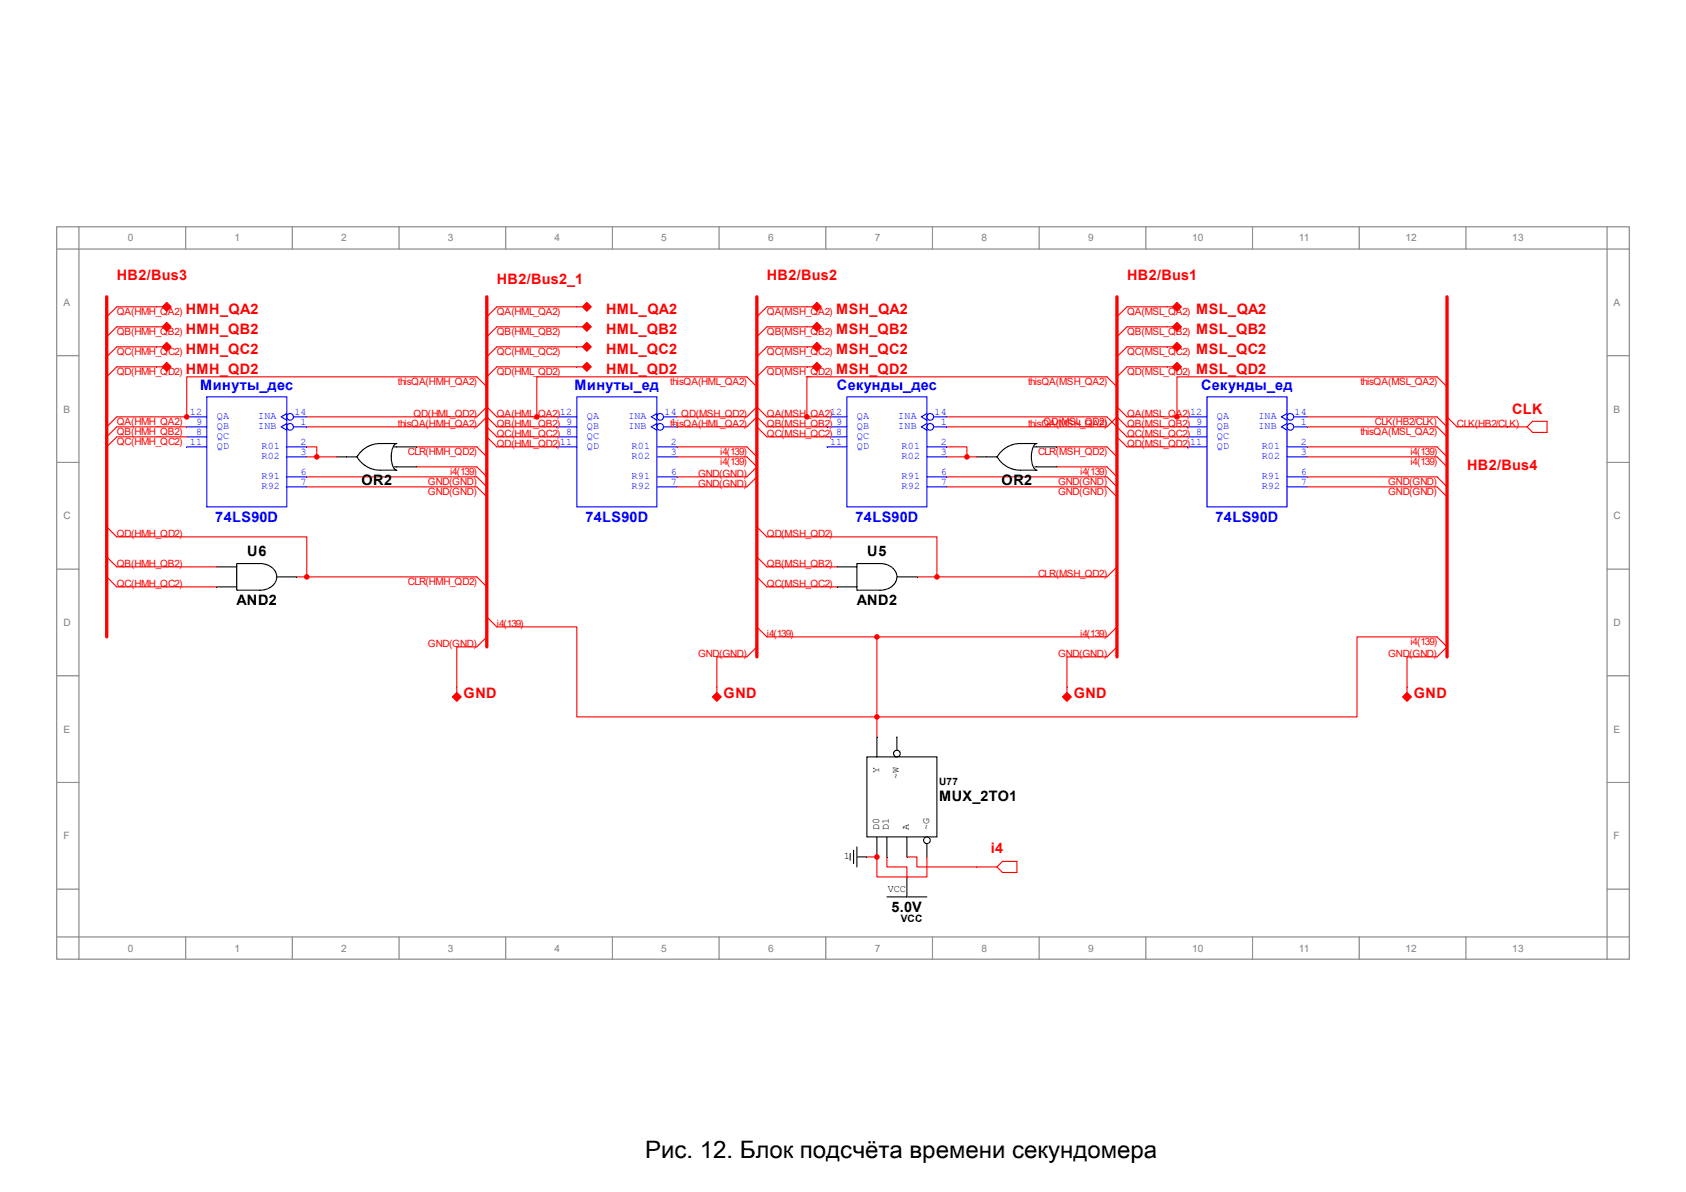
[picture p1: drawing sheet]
<svg xmlns="http://www.w3.org/2000/svg" width="297mm" height="210mm" viewBox="0 0 297 210" stroke-linecap="round" stroke-linejoin="round" font-family="sans-serif">
<g fill="none" stroke="#808080" stroke-width=".2">
<path d="M10 40h277v129h-277zM13.9 40v129M32.7 40v3.9M51.5 40v3.9M70.3 40v3.9M89.1 40v3.9M107.9 40v3.9M126.7 40v3.9M145.5 40v3.9M164.3 40v3.9M183.1 40v3.9M201.9 40v3.9"/>
<path d="M220.6 40v3.9M239.4 40v3.9M258.2 40v3.9M283.1 40v129M10 43.9h277M10 62.7h3.9M283.1 62.7h3.9M10 81.5h3.9M283.1 81.5h3.9M10 100.3h3.9M10 119.1h3.9M283.1 100.3h3.9"/>
<path d="M283.1 119.1h3.9M10 137.9h3.9M283.1 137.9h3.9M10 156.7h3.9M283.1 156.7h3.9M10 165.1h277M32.7 165.1v3.9M51.5 165.1v3.9M70.3 165.1v3.9M89.1 165.1v3.9M107.9 165.1v3.9M126.7 165.1v3.9"/>
<path d="M145.5 165.1v3.9M164.3 165.1v3.9M183.1 165.1v3.9M201.9 165.1v3.9M220.6 165.1v3.9M239.4 165.1v3.9M258.2 165.1v3.9"/>
</g>
<path d="M212.6 69.9h14.1v19.4h-14.1z" fill="none" stroke="#00f" stroke-width=".2"/>
<path d="M209.1 73.4h3.5" fill="none" stroke="#00f" stroke-width=".2"/>
<path d="M209.1 75.2h3.5" fill="none" stroke="#00f" stroke-width=".2"/>
<path d="M209.1 78.7h3.5" fill="none" stroke="#00f" stroke-width=".2"/>
<path d="M209.1 77h3.5" fill="none" stroke="#00f" stroke-width=".2"/>
<g fill="none" stroke="#00f" stroke-width=".2">
<path d="M226.7 74.6l-1 .6 1 .6M227.9 75.2h2.3"/>
<circle cx="227.3" cy="75.2" r=".59"/>
</g>
<path d="M226.7 84h3.5" fill="none" stroke="#00f" stroke-width=".2"/>
<path d="M226.7 85.8h3.5" fill="none" stroke="#00f" stroke-width=".2"/>
<path d="M226.7 78.7h3.5" fill="none" stroke="#00f" stroke-width=".2"/>
<g fill="none" stroke="#00f" stroke-width=".2">
<path d="M226.7 72.9l-1 .5 1 .6M227.9 73.4h2.3"/>
<circle cx="227.3" cy="73.4" r=".59"/>
</g>
<path d="M101.6 69.9h14.1v19.4h-14.1zM226.7 80.5h3.5" fill="none" stroke="#00f" stroke-width=".2"/>
<path d="M98.1 73.4h3.5" fill="none" stroke="#00f" stroke-width=".2"/>
<path d="M98.1 75.2h3.5" fill="none" stroke="#00f" stroke-width=".2"/>
<path d="M98.1 78.7h3.5" fill="none" stroke="#00f" stroke-width=".2"/>
<path d="M98.1 77h3.5" fill="none" stroke="#00f" stroke-width=".2"/>
<g fill="none" stroke="#00f" stroke-width=".2">
<path d="M115.7 74.6l-1 .6 1 .6M116.9 75.2h2.3"/>
<circle cx="116.3" cy="75.2" r=".59"/>
</g>
<path d="M115.7 84h3.5" fill="none" stroke="#00f" stroke-width=".2"/>
<path d="M115.7 85.8h3.5" fill="none" stroke="#00f" stroke-width=".2"/>
<path d="M115.7 78.7h3.5" fill="none" stroke="#00f" stroke-width=".2"/>
<g fill="none" stroke="#00f" stroke-width=".2">
<path d="M115.7 72.9l-1 .5 1 .6M116.9 73.4h2.3"/>
<circle cx="116.3" cy="73.4" r=".59"/>
</g>
<path d="M115.7 80.5h3.5" fill="none" stroke="#00f" stroke-width=".2"/>
<path d="M126.3 122l.8 .8-.8 .8-.8-.8z" fill-rule="evenodd" fill="#f00" stroke="#f00" stroke-width=".2"/>
<path d="M125.7 122.8l.6-.6 .6 .6-.6 .6z" fill="none" stroke="#f00" stroke-width=".2"/>
<path d="M126.3 122.6l.2 .2-.2 .2-.2-.2z" fill="none" stroke="#f00" stroke-width=".18"/>
<path d="M126.3 121v1M187.4 122.8l.6-.6 .5 .6-.5 .6z" fill="none" stroke="#f00" stroke-width=".2"/>
<path d="M187.2 122.8l.8-.8 .7 .8-.7 .8z" fill-rule="evenodd" fill="#f00" stroke="#f00" stroke-width=".2"/>
<path d="M188 122.6l.2 .2-.2 .2-.2-.2z" fill="none" stroke="#f00" stroke-width=".18"/>
<path d="M79.9 122.8l.6-.6 .6 .6-.6 .6zM188 121v1" fill="none" stroke="#f00" stroke-width=".2"/>
<path d="M79.7 122.8l.8-.8 .8 .8-.8 .8z" fill-rule="evenodd" fill="#f00" stroke="#f00" stroke-width=".2"/>
<path d="M80.3 122.8l.2-.2 .2 .2-.2 .2z" fill="none" stroke="#f00" stroke-width=".18"/>
<path d="M270 74.2h2.5v2h-2.5l-1-1zM80.5 121v1" fill="none" stroke="#f00" stroke-width=".2"/>
<g fill="none" stroke="#f00" stroke-width=".2">
<path d="M206.8 54.1l.5-.6 .6 .6-.6 .5zM196.8 71.7l1.7 1.7M196.8 73.4l1.7 1.8M196.8 75.2l1.7 1.8M265.5 75.2h3.5M133.3 98.1l1.8 1.8h12.3M133.3 82.3l-1.7 1.7h-12.4M133.3 84l-1.7 1.8h-12.4M196.8 99.9l-1.8 1.7M84 101.6l1.8 1.8M85.8 112.2l-1.8 1.8h-3.5v7M133.3 114l-1.7 1.7h-5.3v5.3"/>
<path d="M133.3 101.6l1.8 1.8h12.3M196.8 114l-1.8 1.7h-7v5.3"/>
</g>
<path d="M38.2 99.9h3.5M41.7 99.3h4.1a2.54 2.54 0 0 1 2.9 2.9 2.88 2.88 0 0 1-2.9 1.8h-4.1zM147.4 99.9h3.6M151 99.3h4.1a2.54 2.54 0 0 1 2.8 2.9 2.88 2.88 0 0 1-2.8 1.8h-4.1zM38.2 103.4h3.5M48.8 101.6h3.5M147.4 103.4h3.6M158 101.6h3.5" fill="none" stroke="#000" stroke-width=".2"/>
<path d="M85.8 52.3v61.7M133.3 52.3v63.4M196.8 52.3v63.4" fill="none" stroke="#f00" stroke-width=".59"/>
<path d="M206.6 54.1l.7-.8 .8 .8-.8 .7z" fill-rule="evenodd" fill="#f00" stroke="#f00" stroke-width=".2"/>
<path d="M207.3 53.9l.2 .2-.2 .2-.2-.2z" fill="none" stroke="#f00" stroke-width=".18"/>
<path d="M206.6 54.1h-8.1l-1.7 1.7M206.8 57.6l.5-.6 .6 .6-.6 .6z" fill="none" stroke="#f00" stroke-width=".2"/>
<path d="M206.6 57.6l.7-.8 .8 .8-.8 .8z" fill-rule="evenodd" fill="#f00" stroke="#f00" stroke-width=".2"/>
<path d="M207.3 57.4l.2 .2-.2 .2-.2-.2z" fill="none" stroke="#f00" stroke-width=".18"/>
<path d="M206.6 57.6h-8.1l-1.7 1.7M206.8 61.1l.5-.6 .6 .6-.6 .6z" fill="none" stroke="#f00" stroke-width=".2"/>
<path d="M206.6 61.1l.7-.8 .8 .8-.8 .8z" fill-rule="evenodd" fill="#f00" stroke="#f00" stroke-width=".2"/>
<path d="M207.3 60.9l.2 .2-.2 .2-.2-.2z" fill="none" stroke="#f00" stroke-width=".18"/>
<path d="M205.6 61.1h1M206.8 64.6l.5-.6 .6 .6-.6 .6z" fill="none" stroke="#f00" stroke-width=".2"/>
<path d="M206.6 64.6l.7-.8 .8 .8-.8 .8z" fill-rule="evenodd" fill="#f00" stroke="#f00" stroke-width=".2"/>
<path d="M207.3 64.4l.2 .2-.2 .2-.2-.2z" fill="none" stroke="#f00" stroke-width=".18"/>
<path d="M143.3 54.1l.6-.6 .6 .6-.6 .5zM205.6 61.1h-7.1l-1.7 1.8M206.6 64.6h-8.1l-1.7 1.8" fill="none" stroke="#f00" stroke-width=".2"/>
<path d="M143.1 54.1l.8-.8 .8 .8-.8 .7z" fill-rule="evenodd" fill="#f00" stroke="#f00" stroke-width=".2"/>
<path d="M143.9 53.9l.2 .2-.2 .2-.2-.2z" fill="none" stroke="#f00" stroke-width=".18"/>
<path d="M142.1 54.1h1M143.3 57.6l.6-.6 .6 .6-.6 .6z" fill="none" stroke="#f00" stroke-width=".2"/>
<path d="M143.1 57.6l.8-.8 .8 .8-.8 .8z" fill-rule="evenodd" fill="#f00" stroke="#f00" stroke-width=".2"/>
<path d="M143.9 57.4l.2 .2-.2 .2-.2-.2z" fill="none" stroke="#f00" stroke-width=".18"/>
<path d="M142.1 57.6h1M143.3 61.1l.6-.6 .6 .6-.6 .6z" fill="none" stroke="#f00" stroke-width=".2"/>
<path d="M143.1 61.1l.8-.8 .8 .8-.8 .8z" fill-rule="evenodd" fill="#f00" stroke="#f00" stroke-width=".2"/>
<path d="M143.9 60.9l.2 .2-.2 .2-.2-.2z" fill="none" stroke="#f00" stroke-width=".18"/>
<path d="M142.1 61.1h1M143.3 64.6l.6-.6 .6 .6-.6 .6z" fill="none" stroke="#f00" stroke-width=".2"/>
<path d="M143.1 64.6l.8-.8 .8 .8-.8 .8z" fill-rule="evenodd" fill="#f00" stroke="#f00" stroke-width=".2"/>
<path d="M143.9 64.4l.2 .2-.2 .2-.2-.2z" fill="none" stroke="#f00" stroke-width=".18"/>
<path d="M102.8 54.1l.6-.6 .6 .6-.6 .5zM142.1 54.1h-7l-1.8 1.7M142.1 57.6h-7l-1.8 1.7M85.8 71.7l1.7 1.7M85.8 73.4l1.7 1.8M85.8 75.2l1.7 1.8M142.1 61.1h-7l-1.8 1.8M143.1 64.6h-8l-1.8 1.8" fill="none" stroke="#f00" stroke-width=".2"/>
<path d="M103.4 53.3l.8 .8-.8 .7-.8-.7z" fill-rule="evenodd" fill="#f00" stroke="#f00" stroke-width=".2"/>
<path d="M103.4 53.9l.2 .2-.2 .2-.2-.2z" fill="none" stroke="#f00" stroke-width=".18"/>
<path d="M101.6 54.1h1M102.8 57.6l.6-.6 .6 .6-.6 .6z" fill="none" stroke="#f00" stroke-width=".2"/>
<path d="M103.4 56.8l.8 .8-.8 .8-.8-.8z" fill-rule="evenodd" fill="#f00" stroke="#f00" stroke-width=".2"/>
<path d="M103.4 57.4l.2 .2-.2 .2-.2-.2z" fill="none" stroke="#f00" stroke-width=".18"/>
<path d="M101.6 57.6h1M102.8 61.1l.6-.6 .6 .6-.6 .6z" fill="none" stroke="#f00" stroke-width=".2"/>
<path d="M103.4 60.3l.8 .8-.8 .8-.8-.8z" fill-rule="evenodd" fill="#f00" stroke="#f00" stroke-width=".2"/>
<path d="M103.4 60.9l.2 .2-.2 .2-.2-.2z" fill="none" stroke="#f00" stroke-width=".18"/>
<path d="M101.6 61.1h1M102.8 64.6l.6-.6 .6 .6-.6 .6z" fill="none" stroke="#f00" stroke-width=".2"/>
<path d="M102.6 64.6l.8-.8 .8 .8-.8 .8z" fill-rule="evenodd" fill="#f00" stroke="#f00" stroke-width=".2"/>
<path d="M103.4 64.4l.2 .2-.2 .2-.2-.2z" fill="none" stroke="#f00" stroke-width=".18"/>
<path d="M29.4 53.5l.6 .6-.6 .5-.6-.5zM101.6 54.1h-14.1l-1.7 1.7M101.6 57.6h-14.1l-1.7 1.7M101.6 61.1h-14.1l-1.7 1.8M102.6 64.6h-15.1l-1.7 1.8M18.8 98.1l1.8 1.8h17.6M18.8 101.6l1.8 1.8h17.6" fill="none" stroke="#f00" stroke-width=".2"/>
<path d="M18.8 52.3v59.9" fill="none" stroke="#f00" stroke-width=".59"/>
<path d="M29.4 53.3l.8 .8-.8 .7-.8-.7z" fill-rule="evenodd" fill="#f00" stroke="#f00" stroke-width=".2"/>
<path d="M29.4 53.9l.2 .2-.2 .2-.2-.2z" fill="none" stroke="#f00" stroke-width=".18"/>
<path d="M27.6 54.1h1M29.4 57l.6 .6-.6 .6-.6-.6z" fill="none" stroke="#f00" stroke-width=".2"/>
<path d="M29.4 56.8l.8 .8-.8 .8-.8-.8z" fill-rule="evenodd" fill="#f00" stroke="#f00" stroke-width=".2"/>
<path d="M29.4 57.4l.2 .2-.2 .2-.2-.2z" fill="none" stroke="#f00" stroke-width=".18"/>
<path d="M27.6 57.6h1M29.4 60.5l.6 .6-.6 .6-.6-.6z" fill="none" stroke="#f00" stroke-width=".2"/>
<path d="M29.4 60.3l.8 .8-.8 .8-.8-.8z" fill-rule="evenodd" fill="#f00" stroke="#f00" stroke-width=".2"/>
<path d="M29.4 60.9l.2 .2-.2 .2-.2-.2z" fill="none" stroke="#f00" stroke-width=".18"/>
<path d="M27.6 61.1h1M29.4 64l.6 .6-.6 .6-.6-.6z" fill="none" stroke="#f00" stroke-width=".2"/>
<path d="M28.6 64.6l.8-.8 .8 .8-.8 .8z" fill-rule="evenodd" fill="#f00" stroke="#f00" stroke-width=".2"/>
<path d="M29.4 64.4l.2 .2-.2 .2-.2-.2z" fill="none" stroke="#f00" stroke-width=".18"/>
<path d="M27.6 54.1h-7l-1.8 1.7M27.6 57.6h-7l-1.8 1.7M27.6 61.1h-7l-1.8 1.8M28.6 64.6h-8l-1.8 1.8" fill="none" stroke="#f00" stroke-width=".2"/>
<path d="M254.9 52.3v63.4" fill="none" stroke="#f00" stroke-width=".59"/>
<path d="M149.2 69.9h14.1v19.4h-14.1z" fill="none" stroke="#00f" stroke-width=".2"/>
<path d="M145.7 73.4h3.5" fill="none" stroke="#00f" stroke-width=".2"/>
<path d="M145.7 75.2h3.5" fill="none" stroke="#00f" stroke-width=".2"/>
<path d="M145.7 78.7h3.5" fill="none" stroke="#00f" stroke-width=".2"/>
<path d="M145.7 77h3.5" fill="none" stroke="#00f" stroke-width=".2"/>
<g fill="none" stroke="#00f" stroke-width=".2">
<path d="M163.3 74.6l-1 .6 1 .6M164.5 75.2h2.3"/>
<circle cx="163.9" cy="75.2" r=".59"/>
</g>
<path d="M163.3 84h3.5" fill="none" stroke="#00f" stroke-width=".2"/>
<path d="M163.3 85.8h3.5" fill="none" stroke="#00f" stroke-width=".2"/>
<path d="M163.3 78.7h3.5" fill="none" stroke="#00f" stroke-width=".2"/>
<g fill="none" stroke="#00f" stroke-width=".2">
<path d="M163.3 72.9l-1 .5 1 .6M164.5 73.4h2.3"/>
<circle cx="163.9" cy="73.4" r=".59"/>
</g>
<path d="M163.3 80.5h3.5" fill="none" stroke="#00f" stroke-width=".2"/>
<path d="M247.1 122.8l.8-.8 .7 .8-.7 .8z" fill-rule="evenodd" fill="#f00" stroke="#f00" stroke-width=".2"/>
<path d="M247.9 122.2l.6 .6-.6 .6-.6-.6z" fill="none" stroke="#f00" stroke-width=".2"/>
<path d="M247.9 122.6l.2 .2-.2 .2-.2-.2z" fill="none" stroke="#f00" stroke-width=".18"/>
<g fill="none" stroke="#f00" stroke-width=".2">
<path d="M85.8 77l1.7 1.7M119.2 75.2h12.4l1.7-1.8 1.8 1.8h10.6M119.2 73.4h12.4l1.7-1.7 1.8 1.7h10.6M133.3 75.2l1.8 1.8h10.6M196.8 68.2l-1.8-1.8h-52.9v7M196.8 77l1.7 1.7h10.6M198.5 75.2h10.6M198.5 77h10.6M198.5 73.4h10.6M254.9 68.2l-1.7-1.8h-45.9v7M254.9 73.4l1.8 1.8h8.8M166.8 84h28.2l1.8 1.8"/>
<path d="M166.8 85.8h28.2l1.8 1.7M230.2 84h23l1.7 1.8M230.2 85.8h23l1.7 1.7M254.9 114l-1.7 1.7h-5.3v6.3"/>
</g>
<g fill="#f00" stroke="#f00" stroke-width=".2">
<circle cx="207.3" cy="73.4" r=".39"/>
<circle cx="142.1" cy="73.4" r=".39"/>
</g>
<path d="M36.4 69.9h14.1v19.4h-14.1z" fill="none" stroke="#00f" stroke-width=".2"/>
<path d="M32.9 73.4h3.5" fill="none" stroke="#00f" stroke-width=".2"/>
<path d="M32.9 75.2h3.5" fill="none" stroke="#00f" stroke-width=".2"/>
<path d="M32.9 78.7h3.5" fill="none" stroke="#00f" stroke-width=".2"/>
<path d="M32.9 77h3.5" fill="none" stroke="#00f" stroke-width=".2"/>
<g fill="none" stroke="#00f" stroke-width=".2">
<path d="M50.5 74.6l-1 .6 1 .6M51.7 75.2h2.3"/>
<circle cx="51.1" cy="75.2" r=".59"/>
</g>
<path d="M50.5 84h3.5" fill="none" stroke="#00f" stroke-width=".2"/>
<path d="M50.5 85.8h3.5" fill="none" stroke="#00f" stroke-width=".2"/>
<path d="M50.5 78.7h3.5" fill="none" stroke="#00f" stroke-width=".2"/>
<g fill="none" stroke="#00f" stroke-width=".2">
<path d="M50.5 72.9l-1 .5 1 .6M51.7 73.4h2.3"/>
<circle cx="51.1" cy="73.4" r=".59"/>
</g>
<path d="M50.5 80.5h3.5" fill="none" stroke="#00f" stroke-width=".2"/>
<g fill="none" stroke="#f00" stroke-width=".2">
<path d="M32.9 75.2h-12.3l-1.8 1.8M32.9 77h-12.3l-1.8 1.7M85.8 68.2l-1.8-1.8h-51.1v7h-12.3l-1.8 1.8M85.8 71.7l-1.8 1.7h-30M85.8 73.4l-1.8 1.8h-30M87.5 73.4h10.6M87.5 75.2h10.6M87.5 77h10.6M87.5 78.7h10.6M133.3 68.2l-1.7-1.8h-37v7M18.8 92.8l1.8 1.8h33.4v7M54 84h30l1.8 1.8"/>
<path d="M54 85.8h30l1.8 1.7M133.3 92.8l1.8 1.8h29.9v7M52.3 101.6h31.7M161.5 101.6h33.5M175.6 152.7l1-.9h2.5v1.9h-2.5z"/>
</g>
<g fill="#f00" stroke="#f00" stroke-width=".2">
<circle cx="32.9" cy="73.4" r=".39"/>
<circle cx="94.6" cy="73.4" r=".39"/>
<circle cx="165" cy="101.6" r=".39"/>
<circle cx="54" cy="101.6" r=".39"/>
</g>
<g fill="none" stroke="#f00" stroke-width=".2">
<path d="M54 78.7h1.8v1.8M73.4 78.7h10.6l1.8 1.8M119.2 78.7h12.4l1.7 1.8M166.8 78.7h3.5v1.8M166.8 73.4h28.2l1.8 1.8M186.2 78.7h8.8l1.8 1.8M196.8 73.4l-1.8 1.8h-28.2M230.2 78.7h23l1.7 1.8M230.2 73.4h23l1.7 1.8M230.2 75.2h23l1.7 1.8M54 80.5h5.3M73.4 82.3h10.6l1.8 1.7"/>
<path d="M119.2 80.5h12.4l1.7 1.8M166.8 80.5h5.3M186.2 82.3h8.8l1.8 1.7M230.2 80.5h23l1.7 1.8M85.8 108.7l1.7 1.8h14.1v15.8h137.5v-14.1h14.1l1.7 1.8M133.3 110.5l1.8 1.7h59.9l1.8-1.7M154.5 112.2v17.6M152.7 151h1.8v3.5h8.8v-3.5M156.2 151v1.7h3.6v1.8M159.8 151h1.7v1.7h14.1"/>
</g>
<g fill="none" stroke="#000" stroke-width=".2">
<path d="M69.3 78.7h4.1M182.1 78.7h4.1M59.3 80.5h3.6M62.8 80.4a4.7 4.7 0 0 0 4.2 2.4h2.9a2.2 2.2 0 0 1-1-2.3 2.2 2.2 0 0 1 1-2.4 8.8 8.8 0 0 0-5 .5 4.7 4.7 0 0 0-2 1.9M69.5 82.3h3.9M175.6 80.4a4.7 4.7 0 0 0 4.1 2.4h3a2.2 2.2 0 0 1-1-2.3 2.2 2.2 0 0 1 1-2.4 8.8 8.8 0 0 0-5 .5 4.7 4.7 0 0 0-2 1.9h-3.6M182.3 82.3h3.9M152.7 133.4h12.3v14.1h-12.3zM154.5 129.8v3.6M158 129.8v2.4M149.8 150.4v1.2M150.4 149.8v2.4"/>
<path d="M151 149.2v3.5M151 151h1.7M154.5 147.5v3.5M156.2 147.5v3.5M159.8 147.5v3.5M159.8 154.5v3.5M163.3 148.6v2.4"/>
<circle cx="158" cy="132.8" r=".59"/>
<circle cx="163.3" cy="148" r=".59"/>
</g>
<g fill="#f00" stroke="#f00" stroke-width=".2">
<circle cx="170.3" cy="80.5" r=".39"/>
<circle cx="55.8" cy="80.5" r=".39"/>
<circle cx="154.5" cy="151" r=".39"/>
<circle cx="154.5" cy="126.3" r=".39"/>
<circle cx="154.5" cy="112.2" r=".39"/>
</g>
<path d="M156.2 158h7.1" fill="none" stroke="#000" stroke-width=".18"/>
<text font-size="4.2" x="113.6" y="204.1">Рис. 12. Блок подсчёта времени секундомера</text>
<g font-size="2.5" fill="#f00">
<text x="20.6" y="49.3">HB2/Bus3</text>
<text x="87.5" y="50.1">HB2/Bus2_1</text>
<text x="135.1" y="49.3">HB2/Bus2</text>
<text x="198.5" y="49.3">HB2/Bus1</text>
<text x="32.7" y="55.4">HMH_QA2</text>
<text x="32.7" y="58.9">HMH_QB2</text>
<text x="106.8" y="55.4">HML_QA2</text>
<text x="106.8" y="58.9">HML_QB2</text>
<text x="147.3" y="55.4">MSH_QA2</text>
<text x="147.3" y="58.9">MSH_QB2</text>
<text x="210.7" y="55.4">MSL_QA2</text>
<text x="210.7" y="58.9">MSL_QB2</text>
<text x="32.7" y="62.4">HMH_QC2</text>
<text x="32.7" y="66">HMH_QD2</text>
<text x="106.8" y="62.4">HML_QC2</text>
<text x="106.8" y="66">HML_QD2</text>
<text x="147.3" y="62.4">MSH_QC2</text>
<text x="147.3" y="66">MSH_QD2</text>
<text x="210.7" y="62.4">MSL_QC2</text>
<text x="210.7" y="66">MSL_QD2</text>
<text x="266.4" y="73">CLK</text>
<text x="258.4" y="82.8">HB2/Bus4</text>
<text x="81.7" y="122.9">GND</text>
<text x="127.5" y="122.9">GND</text>
<text x="189.1" y="122.9">GND</text>
<text x="249" y="122.9">GND</text>
<text x="174.5" y="150.3">i4</text>
</g>
<g font-size="2.5" fill="#00f">
<text x="35.3" y="68.7">Минуты_дес</text>
<text x="101.2" y="68.7">Минуты_ед</text>
<text x="147.4" y="68.7">Секунды_дес</text>
<text x="211.6" y="68.7">Секунды_ед</text>
<text x="37.9" y="92">74LS90D</text>
<text x="103.1" y="92">74LS90D</text>
<text x="150.7" y="92">74LS90D</text>
<text x="214.1" y="92">74LS90D</text>
</g>
<g font-size="2.5">
<text x="63.7" y="85.5">OR2</text>
<text x="176.4" y="85.5">OR2</text>
<text x="43.6" y="98">U6</text>
<text x="152.8" y="98">U5</text>
<text x="41.7" y="106.7">AND2</text>
<text x="150.9" y="106.7">AND2</text>
<text x="165.4" y="141.1">MUX_2TO1</text>
<text x="157.1" y="160.7">5.0V</text>
</g>
<g font-size="1.8" fill="#808080">
<text x="22.5" y="42.5">0</text>
<text x="41.3" y="42.5">1</text>
<text x="60.1" y="42.5">2</text>
<text x="78.9" y="42.5">3</text>
<text x="97.7" y="42.5">4</text>
<text x="116.5" y="42.5">5</text>
<text x="135.3" y="42.5">6</text>
<text x="154.1" y="42.5">7</text>
<text x="172.9" y="42.5">8</text>
<text x="191.7" y="42.5">9</text>
<text x="210" y="42.5">10</text>
<text x="228.8" y="42.5">11</text>
<text x="247.6" y="42.5">12</text>
<text x="266.4" y="42.5">13</text>
<text x="11.2" y="53.9">A</text>
<text x="284.2" y="53.9">A</text>
<text x="11.2" y="72.7">B</text>
<text x="284.2" y="72.7">B</text>
<text x="11.2" y="91.5">C</text>
<text x="284.2" y="91.5">C</text>
<text x="11.2" y="110.3">D</text>
<text x="284.2" y="110.3">D</text>
<text x="11.2" y="129.1">E</text>
<text x="284.2" y="129.1">E</text>
<text x="11.2" y="147.9">F</text>
<text x="284.2" y="147.9">F</text>
<text x="22.5" y="167.7">0</text>
<text x="41.3" y="167.7">1</text>
<text x="60.1" y="167.7">2</text>
<text x="78.9" y="167.7">3</text>
<text x="97.7" y="167.7">4</text>
<text x="116.5" y="167.7">5</text>
<text x="135.3" y="167.7">6</text>
<text x="154.1" y="167.7">7</text>
<text x="172.9" y="167.7">8</text>
<text x="191.7" y="167.7">9</text>
<text x="210" y="167.7">10</text>
<text x="228.8" y="167.7">11</text>
<text x="247.6" y="167.7">12</text>
<text x="266.4" y="167.7">13</text>
</g>
<g font-size="1.8" fill="#f00">
<text x="20.6" y="55.5">QA( HMH_QA2)</text>
<text x="20.6" y="59">QB( HMH_QB2)</text>
<text x="87.5" y="55.5">QA( HML_QA2)</text>
<text x="87.5" y="59">QB( HML_QB2)</text>
<text x="135.1" y="55.5">QA( MSH_QA2)</text>
<text x="135.1" y="59">QB( MSH_QB2)</text>
<text x="198.5" y="55.5">QA( MSL_QA2)</text>
<text x="198.5" y="59">QB( MSL_QB2)</text>
<text x="20.6" y="62.5">QC( HMH_QC2)</text>
<text x="87.5" y="62.5">QC( HML_QC2)</text>
<text x="135.1" y="62.5">QC( MSH_QC2)</text>
<text x="198.5" y="62.5">QC( MSL_QC2)</text>
<text x="20.6" y="66">QD( HMH_QD2)</text>
<text x="70.1" y="67.8">thisQA( HMH_QA2)</text>
<text x="87.5" y="66">QD( HML_QD2)</text>
<text x="118.1" y="67.8">thisQA( HML_QA2)</text>
<text x="135.1" y="66">QD( MSH_QD2)</text>
<text x="181.1" y="67.8">thisQA( MSH_QA2)</text>
<text x="198.5" y="66">QD( MSL_QD2)</text>
<text x="239.6" y="67.8">thisQA( MSL_QA2)</text>
<text x="20.6" y="74.8">QA( HMH_QA2)</text>
<text x="20.6" y="76.6">QB( HMH_QB2)</text>
<text x="70.1" y="75.3">thisQA( HMH_QA2)</text>
<text x="72.9" y="73.5">QD( HML_QD2)</text>
<text x="87.5" y="73.5">QA( HML_QA2)12</text>
<text x="87.5" y="75.3">QB( HML_QB2) 9</text>
<text x="87.5" y="77">QC( HML_QC2) 8</text>
<text x="118.1" y="75.3">thisQA( HML_QA2)</text>
<text x="135.1" y="75.3">QB( MSH_QB2) 9</text>
<text x="135.1" y="77">QC( MSH_QC2) 8</text>
<text x="135.1" y="73.5">QA( MSH_QA2)12</text>
<text x="181.1" y="75.3">thisQA( MSH_QA2)</text>
<text x="183.9" y="74.8">QD( MSL_QD2)</text>
<text x="198.5" y="73.5">QA( MSL_QA2)12</text>
<text x="198.5" y="75.3">QB( MSL_QB2) 9</text>
<text x="198.5" y="77">QC( MSL_QC2) 8</text>
<text x="239.6" y="76.6">thisQA( MSL_QA2)</text>
<text x="242.2" y="74.8">CLK( HB2/CLK)</text>
<text x="256.7" y="75.3">CLK( HB2/CLK)</text>
<text x="20.6" y="78.4">QC( HMH_QC2)</text>
<text x="71.8" y="80.1">CLR( HMH_QD2)</text>
<text x="79.3" y="83.7">i4( 139)</text>
<text x="87.5" y="78.8">QD( HML_QD2)11</text>
<text x="126.9" y="80.1">i4( 139)</text>
<text x="126.9" y="81.9">i4( 139)</text>
<text x="182.9" y="80.1">CLR( MSH_QD2)</text>
<text x="190.3" y="83.7">i4( 139)</text>
<text x="198.5" y="78.8">QD( MSL_QD2)11</text>
<text x="248.5" y="80.1">i4( 139)</text>
<text x="248.5" y="81.9">i4( 139)</text>
<text x="75.4" y="85.4">GND( GND)</text>
<text x="75.4" y="87.2">GND( GND)</text>
<text x="123" y="84.1">GND( GND)</text>
<text x="123" y="85.8">GND( GND)</text>
<text x="186.4" y="85.4">GND( GND)</text>
<text x="186.4" y="87.2">GND( GND)</text>
<text x="244.5" y="85.4">GND( GND)</text>
<text x="244.5" y="87.2">GND( GND)</text>
<text x="20.6" y="94.6">QD( HMH_QD2)</text>
<text x="135.1" y="94.6">QD( MSH_QD2)</text>
<text x="20.6" y="99.9">QB( HMH_QB2)</text>
<text x="135.1" y="99.9">QB( MSH_QB2)</text>
<text x="182.9" y="101.7">CLR( MSH_QD2)</text>
<text x="20.6" y="103.5">QC( HMH_QC2)</text>
<text x="71.8" y="103">CLR( HMH_QD2)</text>
<text x="135.1" y="103.5">QC( MSH_QC2)</text>
<text x="87.5" y="110.5">i4( 139)</text>
<text x="135.1" y="112.3">i4( 139)</text>
<text x="190.3" y="112.3">i4( 139)</text>
<text x="248.5" y="113.6">i4( 139)</text>
<text x="75.4" y="114">GND( GND)</text>
<text x="123" y="115.8">GND( GND)</text>
<text x="186.4" y="115.8">GND( GND)</text>
<text x="244.5" y="115.8">GND( GND)</text>
</g>
<g font-size="1.8" fill="#00f">
<text x="33.4" y="73.2">12</text>
<text x="34.5" y="74.9">9</text>
<text x="34.5" y="76.7">8</text>
<text x="38.2" y="73.8">QA</text>
<text x="38.2" y="75.6">QB</text>
<text x="38.2" y="77.3">QC</text>
<text x="45.5" y="75.6">INB</text>
<text x="45.5" y="73.8">INA</text>
<text x="51.9" y="73.2">14</text>
<text x="53" y="74.9">1</text>
<text x="103.4" y="73.8">QA</text>
<text x="103.4" y="75.6">QB</text>
<text x="103.4" y="77.3">QC</text>
<text x="110.7" y="75.6">INB</text>
<text x="110.7" y="73.8">INA</text>
<text x="117.1" y="73.2">14 QD( MSH_QD2)</text>
<text x="118.2" y="74.9">1</text>
<text x="151" y="73.8">QA</text>
<text x="151" y="75.6">QB</text>
<text x="151" y="77.3">QC</text>
<text x="158.2" y="75.6">INB</text>
<text x="158.2" y="73.8">INA</text>
<text x="164.6" y="73.2">14</text>
<text x="165.7" y="74.9">1</text>
<text x="214.4" y="73.8">QA</text>
<text x="214.4" y="75.6">QB</text>
<text x="214.4" y="77.3">QC</text>
<text x="221.7" y="75.6">INB</text>
<text x="221.7" y="73.8">INA</text>
<text x="228" y="73.2">14</text>
<text x="229.2" y="74.9">1</text>
<text x="33.4" y="78.4">11</text>
<text x="38.2" y="79.1">QD</text>
<text x="46.1" y="79.1">R01</text>
<text x="46.1" y="80.9">R02</text>
<text x="53" y="83.7">6</text>
<text x="53" y="78.4">2</text>
<text x="53" y="80.2">3</text>
<text x="103.4" y="79.1">QD</text>
<text x="111.3" y="79.1">R01</text>
<text x="111.3" y="80.9">R02</text>
<text x="118.2" y="83.7">6</text>
<text x="118.2" y="78.4">2</text>
<text x="118.2" y="80.2">3</text>
<text x="146.2" y="78.4">11</text>
<text x="151" y="79.1">QD</text>
<text x="158.8" y="79.1">R01</text>
<text x="158.8" y="80.9">R02</text>
<text x="165.7" y="83.7">6</text>
<text x="165.7" y="78.4">2</text>
<text x="165.7" y="80.2">3</text>
<text x="214.4" y="79.1">QD</text>
<text x="222.3" y="79.1">R01</text>
<text x="222.3" y="80.9">R02</text>
<text x="229.2" y="83.7">6</text>
<text x="229.2" y="78.4">2</text>
<text x="229.2" y="80.2">3</text>
<text x="46.1" y="84.4">R91</text>
<text x="46.1" y="86.1">R92</text>
<text x="53" y="85.5">7</text>
<text x="111.3" y="84.4">R91</text>
<text x="111.3" y="86.1">R92</text>
<text x="118.2" y="85.5">7</text>
<text x="158.8" y="84.4">R91</text>
<text x="158.8" y="86.1">R92</text>
<text x="165.7" y="85.5">7</text>
<text x="222.3" y="84.4">R91</text>
<text x="222.3" y="86.1">R92</text>
<text x="229.2" y="85.5">7</text>
</g>
<g font-size="1.8">
<text x="154.9" y="136.2" transform="rotate(-90 154.9 136.2)">Y</text>
<text x="158.4" y="137.3" transform="rotate(-90 158.4 137.3)">~W</text>
<text x="165.4" y="138.3">U77</text>
<text x="154.9" y="146.3" transform="rotate(-90 154.9 146.3)">D0</text>
<text x="156.6" y="146.3" transform="rotate(-90 156.6 146.3)">D1</text>
<text x="160.1" y="146.3" transform="rotate(-90 160.1 146.3)">A</text>
<text x="163.7" y="146.3" transform="rotate(-90 163.7 146.3)">~G</text>
<text x="148.7" y="151.3">1</text>
<text x="156.4" y="157.1">VCC</text>
<text x="158.7" y="162.4">VCC</text>
</g>
</svg>
